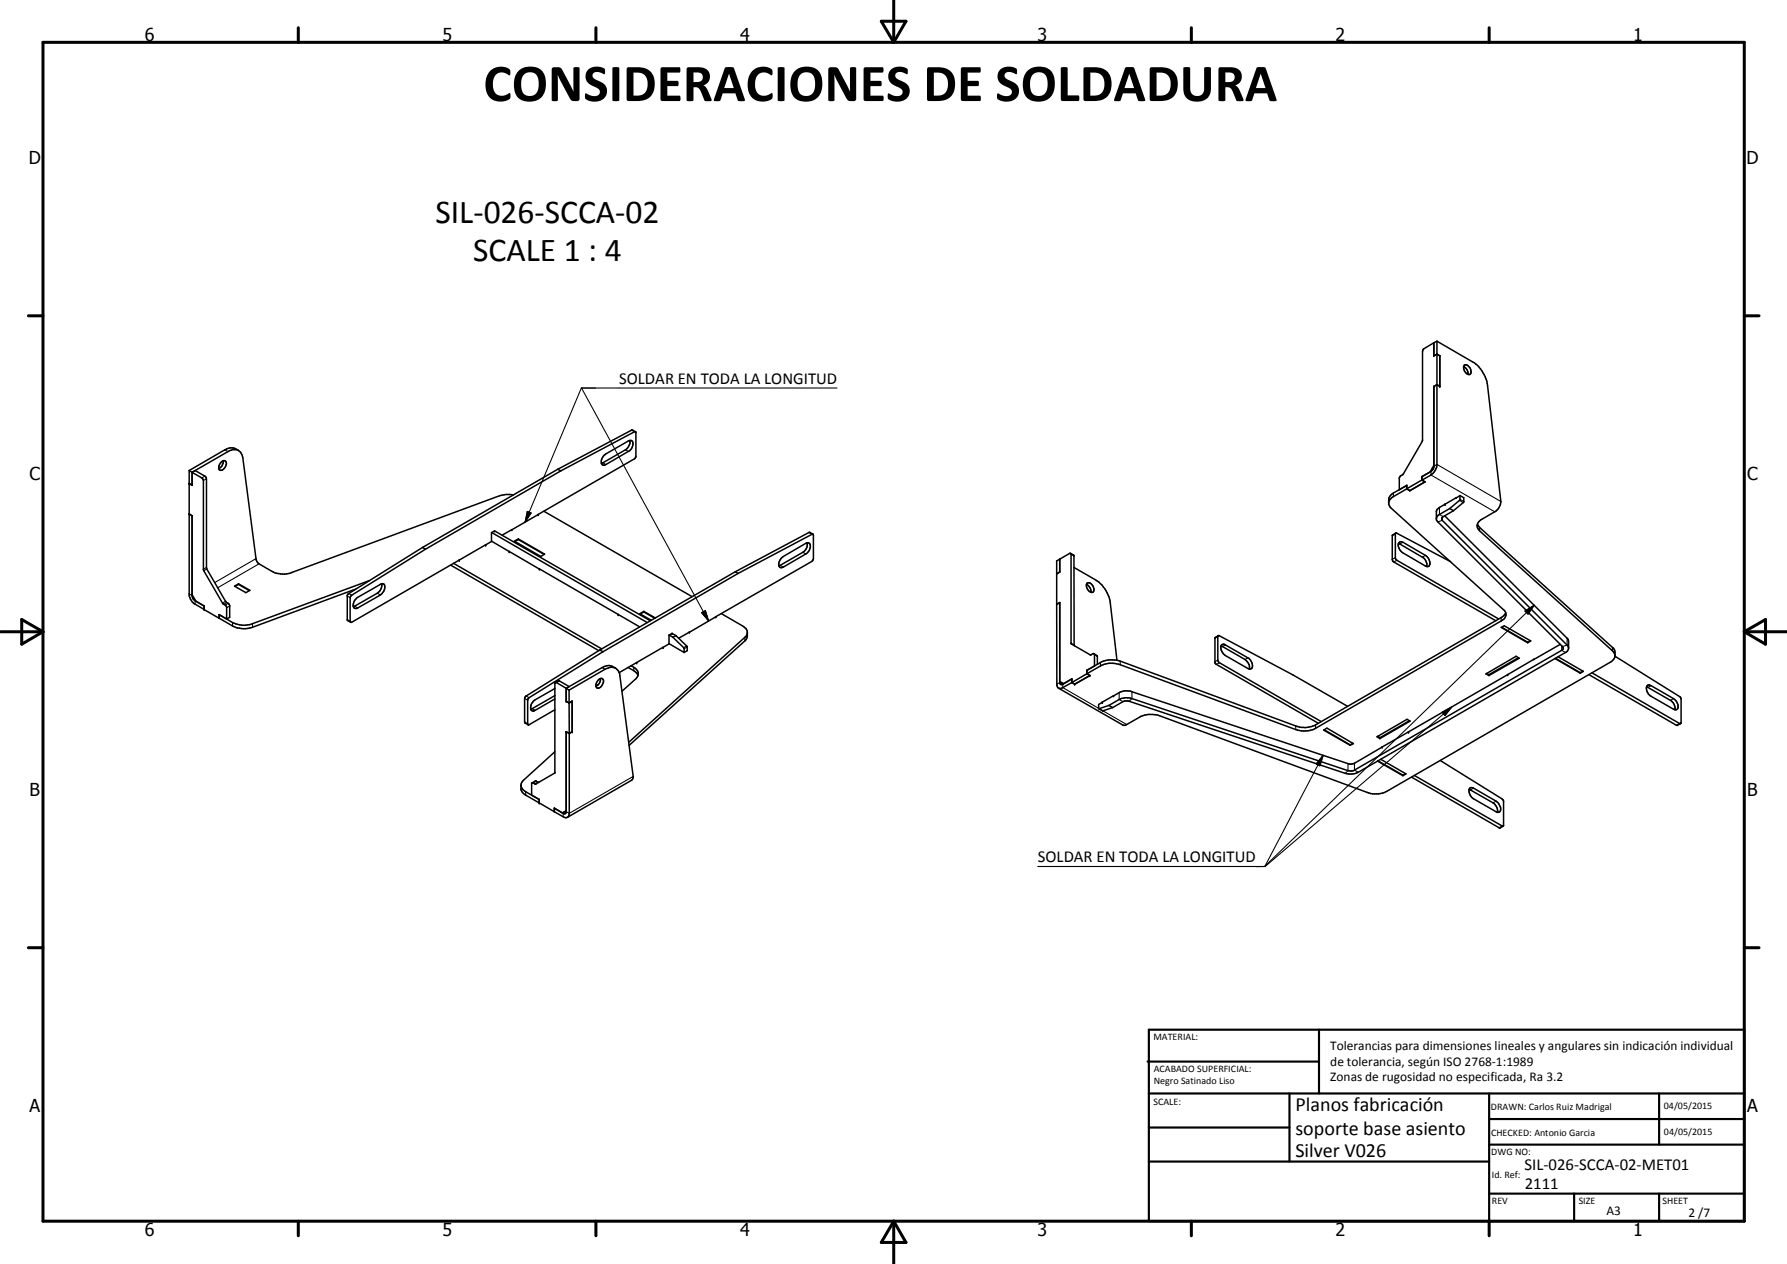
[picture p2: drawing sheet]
<svg xmlns="http://www.w3.org/2000/svg" width="420mm" height="297mm" viewBox="0 0 420 297" stroke-linecap="round" stroke-linejoin="round" font-family="sans-serif">
<g fill="none" stroke="#000" stroke-width=".35">
<path d="M337.1 80.6l-2.4 1.4-.2 .5v21l-4.7 8-.5 .3-.3 .5v2.8l1.8-1.1-.1 .9 .8 .4M337.1 80.6v3.1l.8-.5M337.9 80.2v29.3a3.6 3.6 0 0 1-1.4 2.1l-2.2 1.2v-.8M337.9 83.2l.6 .4v7.2l-.6-.4-.8 .4v19l-.6 1-2.2 1.2M337.9 80.2l8.3 4.8a7.7 7.7 0 0 1 3.5 5.6l3.2 27.3-.4 1.2-.8 1-3.6 2.1-.7 1M337.9 83.2l-.8 .4M337.9 80.2l-.8 .4M337.9 83.2l.6 .5M344.1 86.1a1.95 1.95 0 0 1 1.1 1.9M344.3 85.8l.4-.1a1.71 1.71 0 0 1 1.2 1.7l-.2 .5a1.33 1.33 0 0 1-1.6-1.7zM44.5 110.6v29.3l.3 .9 .8 1.1 2.4 1.3M44.5 110.6l.7 .4"/>
<path d="M45.2 111l8.4-4.9a2.09 2.09 0 0 1 2.2-.4 2.09 2.09 0 0 1 1.3 1.9l3.2 24.1 .6 .8 3.1 1.8a5.8 5.8 0 0 0 4.6 .2l48.9-18 1.5-.3 1.7 .1M45.2 111v3l-.7-.4M45.2 111l.7-.4 2.4 1.4 .2 .5v21l4.7 8 .5 .3 .3 .5v2.8l-.7 .4M45.2 111l2.4 1.4 .2 .5v21l4.5 7.8 .9 .8 .1 3M52 108.6a.68 .68 0 0 1 1-.3 .68 .68 0 0 1 .1 1 1.11 1.11 0 0 1-1.5 1.1 1.57 1.57 0 0 1 .4-1.8zM52.5 108.3a1.9 1.9 0 0 1-1 1.8M56.1 105.9a2.62 2.62 0 0 0-3.2-.2l-8.4 4.9M131.1 110.3l-31.8 18.4M131.1 110.3l.8 .4M131.9 110.7l17.3-9.2h.3v5.9l-.2 .3-31.2 18.1M131.9 110.7l-31.9 18.4M142 107l5.7-3.4a.67 .67 0 0 1 .8 0 .67 .67 0 0 1 .3 .7l-.3 1-.5 .7-6 3.3a1.07 1.07 0 0 1-.3-1.8z"/>
<path d="M148.1 103.5a2.31 2.31 0 0 1-1 2.2l-5.7 3.2M149.4 101.5l-.9-.5-17.4 9.3M330.7 114.1h.1M330.7 114.1l-3.6 2.1a2.33 2.33 0 0 0-.3 3l26.7 24.1a1.49 1.49 0 0 1 .6 1.5 1.49 1.49 0 0 1-1.1 1.1l-43.7 25.3a6 6 0 0 1-4.6 .2l-41.3-15.2a5.5 5.5 0 0 0-4.7 .3l-3.1 1.8M331.5 115.3h.1M334.3 112.8l.8 .4-3.6 2.1M334.3 112.8l-7 4.1-.6 .7-.2 .6M334.3 112v.8M334.3 112h.1M335 113.2l-3.5 2.1-.7-.4M337.1 109.3l-.9 1.6-1.9 1.1M340.9 119.5l.8 .5"/>
<path d="M340.9 119.5l-2.7 1.5-.3 .4-.2 .4M342.4 117l-4.5 2.7-.2 .4 .1 2.2 29.6 29.6 .2 .5-.4 .4-48.9 28.3-.6 .1-.8-.1-50.8-16.9a3.8 3.8 0 0 0-3 .2l-2.4 1.4M342.4 117h.1M343.3 116.5l.9 .5v.9l-2.5 2.1M343.3 116.5l-.1 1-2.3 2M343.3 116.5l-.9 .5M44.5 120.8l.7 .4v18.8l.2 .8 .4 .3 2.2 1.3M45.2 139.7l.8 1.6 2 1.1M55.1 137.8l1-.6 2.6 1.5-.9 .6zM56.1 137.2v.1M56.1 137.3l2.5 1.5M56.1 137.3l-.8 .5"/>
<path d="M83.6 138.4l-24.2 9a6 6 0 0 1-4.7-.3l-3.1-1.8M86.9 136.4l-27.5 10.2a5.8 5.8 0 0 1-4.7-.3l-3.1-1.9v.9M89.7 137.2a2.12 2.12 0 0 1-1 2.2l-5.6 3.2M99.3 128.7l-17.5 11-.2 .3v5.7l.9 .5M99.3 128.7l.7 .4M100 129.1l-17.4 10.9-.3 .5v5.5l.2 .3M105.9 132.8l34.9 20.1M106.6 132.4l34.9 20.1M114.2 128.1l1.4-.8v-2.1l.7-.4 36.6 21.1M114.2 128l-31.7 18.3M115.6 127.2l34.8 20.1M115.6 125.1l36.6 21.2"/>
<path d="M120.9 127.2l1-.5 6.1 3.5-.8 .6zM121.9 126.7v.1M121.9 126.8l6.1 3.5M121.9 126.8l-.8 .5M127.9 120.1l34.8 20.1M172.9 134.4l-31.9 18.3M172.9 134.4l.7 .3M173.6 134.7l17.6-9.1 .1 5.7-.4 .6-22.6 13M173.6 134.7l-31.8 18.5M183.8 131.1l6.1-3.5a.92 .92 0 0 1 .5 1.5l-.7 .9-5.5 3.3-.6 .1a1.27 1.27 0 0 1 0-2.1zM189.8 127.6a2.24 2.24 0 0 1-1 2.2l-5.6 3.2M191.1 125.5l-.8-.4-17.4 9.3"/>
<path d="M249.2 131.4l-.8 .4v10.2M249.2 131.4v3l-.8 .4M249.2 131.4l2.3-1.4h.2l.1 21.2 4.6 2.7 .7-.3 .2 .1v2.8l-1.7 1M251.7 130l.8 .5 .1 21.3M252.5 133.3l5.1 3a7.6 7.6 0 0 1 3.5 5.5l1.5 13.4M255.5 137.4l.4 .2 .4 .6 .2 1M255.6 137.1a1.35 1.35 0 0 1 1.4 .5 1.35 1.35 0 0 1 0 1.5 1.41 1.41 0 0 1-1.5-1.8zM328.2 125.3l-.8 .5v5.8l.2 .4 24.1 13.9M328.2 125.3l-.1 .1v5.8l.3 .5 24 13.8M328.2 125.3l12.9 6.7M328.8 127.7l6 3.5 .7 1.3v.6M328.8 127.6l.5-.3 .5 .1 5.3 3.1a1.91 1.91 0 0 1 .8 2.6l-.8-.1-5.7-3.4a2.02 2.02 0 0 1-.6-2z"/>
<path d="M339.7 121.2l28.9 29 .2 .5v1.9l-.5 .6-48.9 28.3a4.2 4.2 0 0 1-3.1 .2l-51.1-17-1.2 .2-2.4 1.4M341.7 120l-2.5 1.5-.2 .3 .1 .5 29.4 29.3 .3 .6M347.4 123.2l.5 .8 31.4 28.3a1.89 1.89 0 0 1 .4 1.8M347.4 123.2a1.48 1.48 0 0 0 .5 1.6l31.2 28.2 .5 .7 .1 .5M48 142.4v.9l3.5 2M51.5 145.3h.1M51.5 145.3v-.9l1.8 1.1M83.9 140.5l5.7-3.3h.4a1.27 1.27 0 0 1 0 2l-.6 .6-5.3 3.1-.6 .1a1.44 1.44 0 0 1 .2-2.3zM140.7 159.8l.3-.3 .6-.1a1.3 1.3 0 0 1-.3 2 .65 .65 0 0 1-1 .3 .65 .65 0 0 1-.1-1zM141 152.7l-17.4 10.9-.3 .5 .1 5.7M141 152.7l.8 .5M141.2 159.5a1.78 1.78 0 0 1-1.1 1.8"/>
<path d="M141.8 153.2l-17.5 10.8-.2 .5 .1 5.8M144.7 157a2.49 2.49 0 0 0-3.1-.1l-8.5 4.9M144.7 157a2.49 2.49 0 0 0-2.4 .3l-8.5 4.9M144.7 157l.9 1M145.6 158l3.3 24.7-.4 .7-15.1 8.7M147.6 156.8l1.7 1 .7 .9M148.4 156.5a2.08 2.08 0 0 1 1.6 2.2M150 158.7l-.5 .8-3.2 2.9M151.4 143.7l-1 .5 2.7 1.6M151.4 143.7v.1M151.4 143.7l2.6 1.5M151.4 143.8l2.6 1.5"/>
<path d="M151.4 143.8l-.8 .5M157.3 149.3v2l-11.7 6.8M157.3 149.3l.7-.5 .9 .6 2.5 2.4 .2 1.1-.7 .4M157.3 149.2l.9 .5 2.6 2.6 .1 1M157.3 151.3l3.6 2M168.3 144.9v.1M168.3 144.9l-8.7 5.1M169.6 144.2l5 2.9a2.24 2.24 0 0 1 .5 3.5l-27.2 24.6M175.7 148.8l-.2 .6-.4 .4-27.3 24.7M248.4 142l.8-.4v19.1l.5 .2 2.3-1.3M248.4 142l.1 18.8a.84 .84 0 0 0 .4 .9 .84 .84 0 0 0 1-.1l2.1-1.2M248.4 142h.1"/>
<path d="M252 159.6v.8M252 159.6l-1.9 1.1M255.6 158.3l.7 .4-3.6 2.1M255.6 157.5v.8M255.6 158.3l.6 .4-3.5 2.1M255.6 158.3l-3.6 2.1M257.2 153.6l.8 .6v1.9M285.7 149.9v5.8l.2 .4 24.1 13.9M285.7 149.9h.1M286.4 149.4l-.1 5.7 .3 .6 24.1 13.9M286.4 149.4h.3l17.3 9.2 12.9 7.4M286.5 149.4l-.8 .5"/>
<path d="M287.1 151.8l6 3.5a2.01 2.01 0 0 1 .6 1.9M287.2 151.6l.7-.2 5.5 3.2a2.03 2.03 0 0 1 .9 2.5l-.3 .1-.6-.1-5.3-3a1.94 1.94 0 0 1-.9-2.5zM349.4 158.4l7.1-4.2 .7 .5-7.1 4zM349.5 158.2l.6 .3M350.1 158.5v.2M353 147.4l.7-.3 6.2 3.5-.7 .4zM353.1 147.4l6.1 3.5M354 144l-.7 .9-44 25.4a5.8 5.8 0 0 1-4.6 .3l-41.3-15.2a5.7 5.7 0 0 0-4.7 .3l-3.1 1.8M354.5 158.5l-36 20.9-.8 .2-.5-.1-51.1-16.9a3.5 3.5 0 0 0-3 .2l-3.9 2.2M354.5 158.5h.1M357 154.6l-6.9 3.9M359.2 150.9v.1"/>
<path d="M359.8 150.6l-.6 .3M360.6 154.9l-6.1 3.6M360.6 154.9l.1 .1M365.6 154.8l5.9 3.4M365.7 154.7l5.8 3.4M366.3 154.3l6 3.5-.8 .4M366.8 151.4l-6.2 3.5M371.5 158.1v.1M372.2 157.7l-.7 .4M373.6 158.5l20.6 11.9 .9-.3M379.7 154.2l15.4 9.7 .2 .4-.1 5.7h-.3l-20.6-11.9M379.7 154.2l-.2 .5-.6 .7-52.8 30.5-1.5 .6a5.1 5.1 0 0 1-3.1-.3l-48.9-18a6.2 6.2 0 0 0-4.6 .3l-3.3 1.9h-.6l-15.2-8.7"/>
<path d="M123.4 169.8h.1M123.4 169.8l.8 .5M130.4 163.5l-5.6 3.2M130.5 166.8l-6.1 3.5h-.2M130.5 163.4l-.1 .1M130.5 161.8l-4.7 2.7a1.88 1.88 0 0 0-.8 2.5h.6l4.9-2.7M130.5 176.7l-7.6 6.9a2.27 2.27 0 0 0-.4 2l.8 1.1 3.5 2M130.6 160.4l.7-.5 2.5 1.4-.7 .5M133.1 172v18.9l-.2 .3h-.3l-2.3-1.3M133.1 161.8v3M133.1 164.8l.7 .4M133.1 172l.7 .4"/>
<path d="M133.1 161.8l.7 .4M133.1 172l.7 .3M133.1 161.8l-2.3-1.4h-.3v21.3l-4.6 2.6-.6-.4-.3 .1M133.8 162.2v3l.7-.4v7.2M133.8 165.2v7.1M133.8 172.4v19.2l-.3 .4-.6 .2-2.6-1.4M134.5 172l-.7 .4M134.5 172l-.7 .3M134.5 164.8l-.7 .4M140.6 161l-.5 .2M249.2 160.2l.9 .5zM252 160.4l.7 .4"/>
<path d="M259.2 165l-.9 .6v.9M260.7 165.8l-2.4 .7M260.7 165.8l.9 .5M261.6 166.3l-2.3 .7-1-.5M311.2 171.6l.8-.5 6.2 3.7-.8 .3zM311.4 171.5l6 3.5 .7-.3M317.4 175v.1M323.8 173.1l7-4.1 .7 .5-7.1 4.1zM323.9 178.9l5.9 3.4M324 178.8l5.8 3.4M324.4 173.4v.2M324.6 178.4l6 3.5-.8 .4"/>
<path d="M331.4 169.4l-6.9 4-.6-.4M338.7 178.7l14.7 9.3 .1 .3v5.8h-.3l-20.6-11.9M387.1 161.4l5.7 3.2a2.11 2.11 0 0 1 1 2.2M387.3 161.2l.3-.2 .6 .1 5.3 3.1a2.25 2.25 0 0 1 1 2.3l-.4 .3-.6-.1-5.3-3.1a1.99 1.99 0 0 1-.9-2.4zM122.5 184.6l.5 1 3.8 2.3v.8M125 184.1v2.8M125 184v.1M126.7 183.8l-.9-.2-.7 .4M126.8 188.7l3.5 2.1M130.3 189.9v.9M130.3 189.9l1.9 1.2M132.2 191.1l.9-.6z"/>
<path d="M329.8 182.2v.1M330.5 181.8l-.7 .4M331.9 182.6l20.6 11.9 .2 .1 .7-.5M345.4 185.5l5.7 3.2a2.31 2.31 0 0 1 1 2.2M345.6 185.3l.3-.2 .5 .1 5.3 3.1a1.94 1.94 0 0 1 .9 2.5l-.7 .1-5.5-3.2a2.07 2.07 0 0 1-.8-2.4z"/>
</g>
<g fill="#000">
<circle cx="337.1" cy="90.8" r=".18"/>
<circle cx="338.5" cy="90.8" r=".18"/>
<circle cx="44.5" cy="113.6" r=".18"/>
<circle cx="339.8" cy="118.5" r=".18"/>
<circle cx="44.5" cy="120.8" r=".18"/>
<circle cx="108" cy="131.6" r=".18"/>
<circle cx="114.2" cy="128.1" r=".18"/>
<circle cx="114.2" cy="128" r=".18"/>
<circle cx="116.3" cy="124.8" r=".18"/>
<circle cx="119.7" cy="129.6" r=".18"/>
<circle cx="120.3" cy="124.5" r=".18"/>
<circle cx="126.5" cy="120.9" r=".18"/>
<circle cx="126.6" cy="120.9" r=".18"/>
<circle cx="126.8" cy="133.7" r=".18"/>
<circle cx="48" cy="143.2" r=".18"/>
<circle cx="145.4" cy="144.4" r=".18"/>
<circle cx="149.7" cy="155.7" r=".18"/>
<circle cx="155.9" cy="152.1" r=".18"/>
<circle cx="158" cy="148.8" r=".18"/>
<circle cx="162.1" cy="148.5" r=".18"/>
<circle cx="168.3" cy="144.9" r=".18"/>
<circle cx="252" cy="159.6" r=".18"/>
<circle cx="255.6" cy="157.5" r=".18"/>
<circle cx="256.2" cy="158.7" r=".18"/>
<circle cx="354.5" cy="158.5" r=".18"/>
<circle cx="133.1" cy="172" r=".18"/>
<circle cx="133.1" cy="164.8" r=".18"/>
<circle cx="134.5" cy="172" r=".18"/>
<circle cx="134.5" cy="164.8" r=".18"/>
<circle cx="252.7" cy="160.8" r=".18"/>
<circle cx="259.2" cy="165" r=".18"/>
<circle cx="261.8" cy="163.5" r=".18"/>
<circle cx="325" cy="175.6" r=".18"/>
<circle cx="331.2" cy="172" r=".18"/>
<circle cx="126.8" cy="188.7" r=".18"/>
</g>
<g fill="none" stroke="#000" stroke-width=".25">
<path d="M136.7 91.2l29.9 54.7M196.8 91.2h-60.1l-13.2 31.5M48.2 111.9l-.8 .4M48.5 112.5l-.7 .4M52.9 105.7l.7 .4M141.8 108.8l.6 .4M147.1 105.7l.6 .4M148.5 101.1l.7 .4M327.6 115.9v.8M336.5 110.8v.8l14.9 8.7M337.1 109.6l.8-.5 15 8.8M338.4 119.3v1.6l.9 .5"/>
<path d="M343.1 117.6l.9 .5M343.3 117.3l.9 .6M44.5 139.6l.7 .3M48.5 133.3l-.7 .5M48.6 133.7l-.7 .4M60.2 131.3l-9.7 5.6M60.9 132.5l-9.7 5.6M82 139.5l.7 .4M88.7 139.4l.7 .4M124 120.2l.9 .4-1.4 2.1zM183.5 132.8l.7 .5M188.8 129.8l.7 .4"/>
<path d="M190.2 125.1l.7 .5M251.8 130.3l.7 .4M328.1 131.1l-.7 .3M328.1 125.5l-.7 .4M328.4 131.7l-.7 .4M329.8 127.4l-.7 .4M335.1 130.5l-.7 .4M339.1 121.5v.8l-1 .3M347.9 124v.8M46 141.1l-.1 .9M53 141.3l-.7 .4M53.3 141.6l-.7 .4"/>
<path d="M53.7 141.8l-.8 .4M54 142.4l-.7 .4M54.7 146.3v.8M59.4 146.6v.8M81.6 145.6l.7 .4M81.6 140.1l.7 .4M83.4 142.5l.7 .4M141.6 156.9l.7 .4M149 156.8v.8M158 148.8h.1M158.9 149.4l-.7 .3M159 149.4l-.8 .4"/>
<path d="M161.4 151.8l-.7 .4M161.6 152.1l-.7 .3M165 144l.9-.5 .7 2.4zM175.1 149.8v.8M251.8 151.1l.7 .5M257.3 153.8l.7 .5M258.7 155.7v.8M263.4 155.4v.8M286.3 155.1l-.6 .4M286.3 149.6l-.6 .4M286.7 155.7l-.7 .4M288.1 151.6l-.7 .3"/>
<path d="M293.4 154.6l-.7 .4M353 145.1v.8M358.6 143.6l2.1-1.4-1.4 2.1zM360.7 142.2l-63.4 61.4M367.2 151.8v1l.9 .5M368.5 150v1.6l-1.1 .3M379.1 152.1v.9M123.3 169.7l.8 .4M123.3 164.1l.8 .4M123.7 163.6l.7 .4M125.1 166.5l.7 .4M130.4 163.5h.1"/>
<path d="M131.5 160l-.7 .4M248.5 160.8l.7-.4 .7 .4v.8l8.4 4.9M258.4 166.5l6.5 3.8M263.1 162.8v1.6l.9 .5M266.1 162.6v1.6l-.6 .6M304.7 170.6v.8M309.3 170.3v.9M311.1 177.5l-.8 2.5-.8-.5zM311.1 177.5l-13.7 26.1M316.9 179.5v1.6l-.6 .6M318.5 179.4v1.6l.9 .5M339.1 167.4l2.2-1.2-1.5 1.9z"/>
<path d="M341.3 166.2l-43.8 37.4-2.1 .1M388.2 161.1l-.7 .4M393.5 164.2l-.7 .4M394.9 170l-.7 .4M123.6 186.1v.8M126.1 183.6l-.7 .4M126.4 183.8l-.6 .4M148.9 182.5l-15.1 8.6-.7-.3-.7 .3v.8M346.4 185.2l-.7 .4M351.7 188.3l-.6 .4M353.2 194.1l-.7 .4M244 203.6h53.4"/>
</g>
<g fill="none" stroke="#000" stroke-width=".71">
<path d="M10.1 9.9h400v277.1h-400zM70.1 6.5v3.4M140.1 6.5v3.4M207.2 5h5.8l-2.9 4.9zM210.1 0v9.9M280.1 6.5v3.4M350.1 6.5v3.4M6.7 74.2h3.4M410.1 74.2h3.5M.1 148.5h10M5.1 145.6l5 2.9-5 2.9zM410.1 148.5h10"/>
<path d="M410.1 148.5l5-2.9v5.8zM6.7 222.7h3.4M410.1 222.7h3.5M70.1 287v3.4M140.1 287v3.4M210.1 287v10M210.1 287l2.9 5h-5.8zM280.1 287v3.4M350.1 287v3.4"/>
</g>
<g fill="none" stroke="#000" stroke-width=".51">
<path d="M269.8 249.5h40.3M270.1 242h140v45h-140zM270.1 257h140M303.2 257v16M310.1 242v15M350.1 257v30M390.1 257v12M270.1 265h33.1M270.1 273h80M350.1 269h60M350.1 263h60M350.1 280.5h60"/>
<path d="M370.1 280.5v6.5M390.1 280.5v6.5"/>
</g>
<path d="M124 120.2l.9 .4-1.4 2.1zM165 144l.9-.5 .7 2.4zM358.6 143.6l2.1-1.4-1.4 2.1zM311.1 177.5l-.8 2.5-.8-.5zM339.1 167.4l2.2-1.2-1.5 1.9z" fill="#000"/>
<text font-size="12.6" x="113.7" y="23.7">CONSIDERACIONES DE SOLDADURA</text>
<g font-size="7.9">
<text x="102.4" y="52.4">SIL-026-SCCA-02</text>
<text x="111.2" y="61.4">SCALE 1 : 4</text>
</g>
<g font-size="4.7">
<text x="304.6" y="261.2">Planos fabricación</text>
<text x="304.6" y="266.6">soporte base asiento</text>
<text x="304.6" y="272">Silver V026</text>
</g>
<g font-size="4.2">
<text x="34" y="9.6">6</text>
<text x="104" y="9.6">5</text>
<text x="174" y="9.6">4</text>
<text x="244" y="9.6">3</text>
<text x="314" y="9.6">2</text>
<text x="384" y="9.6">1</text>
<text x="6.8" y="38.7">D</text>
<text x="410.6" y="38.7">D</text>
<text x="7" y="112.9">C</text>
<text x="410.8" y="112.9">C</text>
<text x="7" y="187.1">B</text>
<text x="410.8" y="187.1">B</text>
<text x="7" y="261.4">A</text>
<text x="410.8" y="261.4">A</text>
<text x="34" y="290.4">6</text>
<text x="104" y="290.4">5</text>
<text x="174" y="290.4">4</text>
<text x="244" y="290.4">3</text>
<text x="314" y="290.4">2</text>
<text x="384" y="290.4">1</text>
</g>
<g font-size="3.9">
<text x="145.6" y="90.1">SOLDAR EN TODA LA LONGITUD</text>
<text x="244" y="202.6">SOLDAR EN TODA LA LONGITUD</text>
<text x="358.5" y="275">SIL-026-SCCA-02-MET01</text>
<text x="358.5" y="279.4">2111</text>
</g>
<g font-size="3.1">
<text x="312.7" y="246.8">Tolerancias para dimensiones lineales y angulares sin indicación individual</text>
<text x="312.7" y="250.4">de tolerancia, según ISO 2768-1:1989</text>
<text x="312.7" y="254">Zonas de rugosidad no especificada, Ra 3.2</text>
<text x="377.7" y="285.6">A3</text>
<text x="397" y="285.9">2 /7</text>
</g>
<g font-size="2.4">
<text x="271.2" y="244.4">MATERIAL:</text>
<text x="271.3" y="252">ACABADO SUPERFICIAL:</text>
<text x="271.3" y="254.6">Negro Satinado Liso</text>
<text x="271.2" y="259.7">SCALE:</text>
<text x="350.6" y="260.8">DRAWN: Carlos Ruiz Madrigal</text>
<text x="391.2" y="260.6">04/05/2015</text>
<text x="350.6" y="267">CHECKED: Antonio Garcia</text>
<text x="391.2" y="266.7">04/05/2015</text>
<text x="350.6" y="271.4">DWG NO:</text>
<text x="350.8" y="276.9">Id. Ref:</text>
<text x="350.8" y="282.8">REV</text>
<text x="371.2" y="282.9">SIZE</text>
<text x="390.9" y="282.9">SHEET</text>
</g>
</svg>
